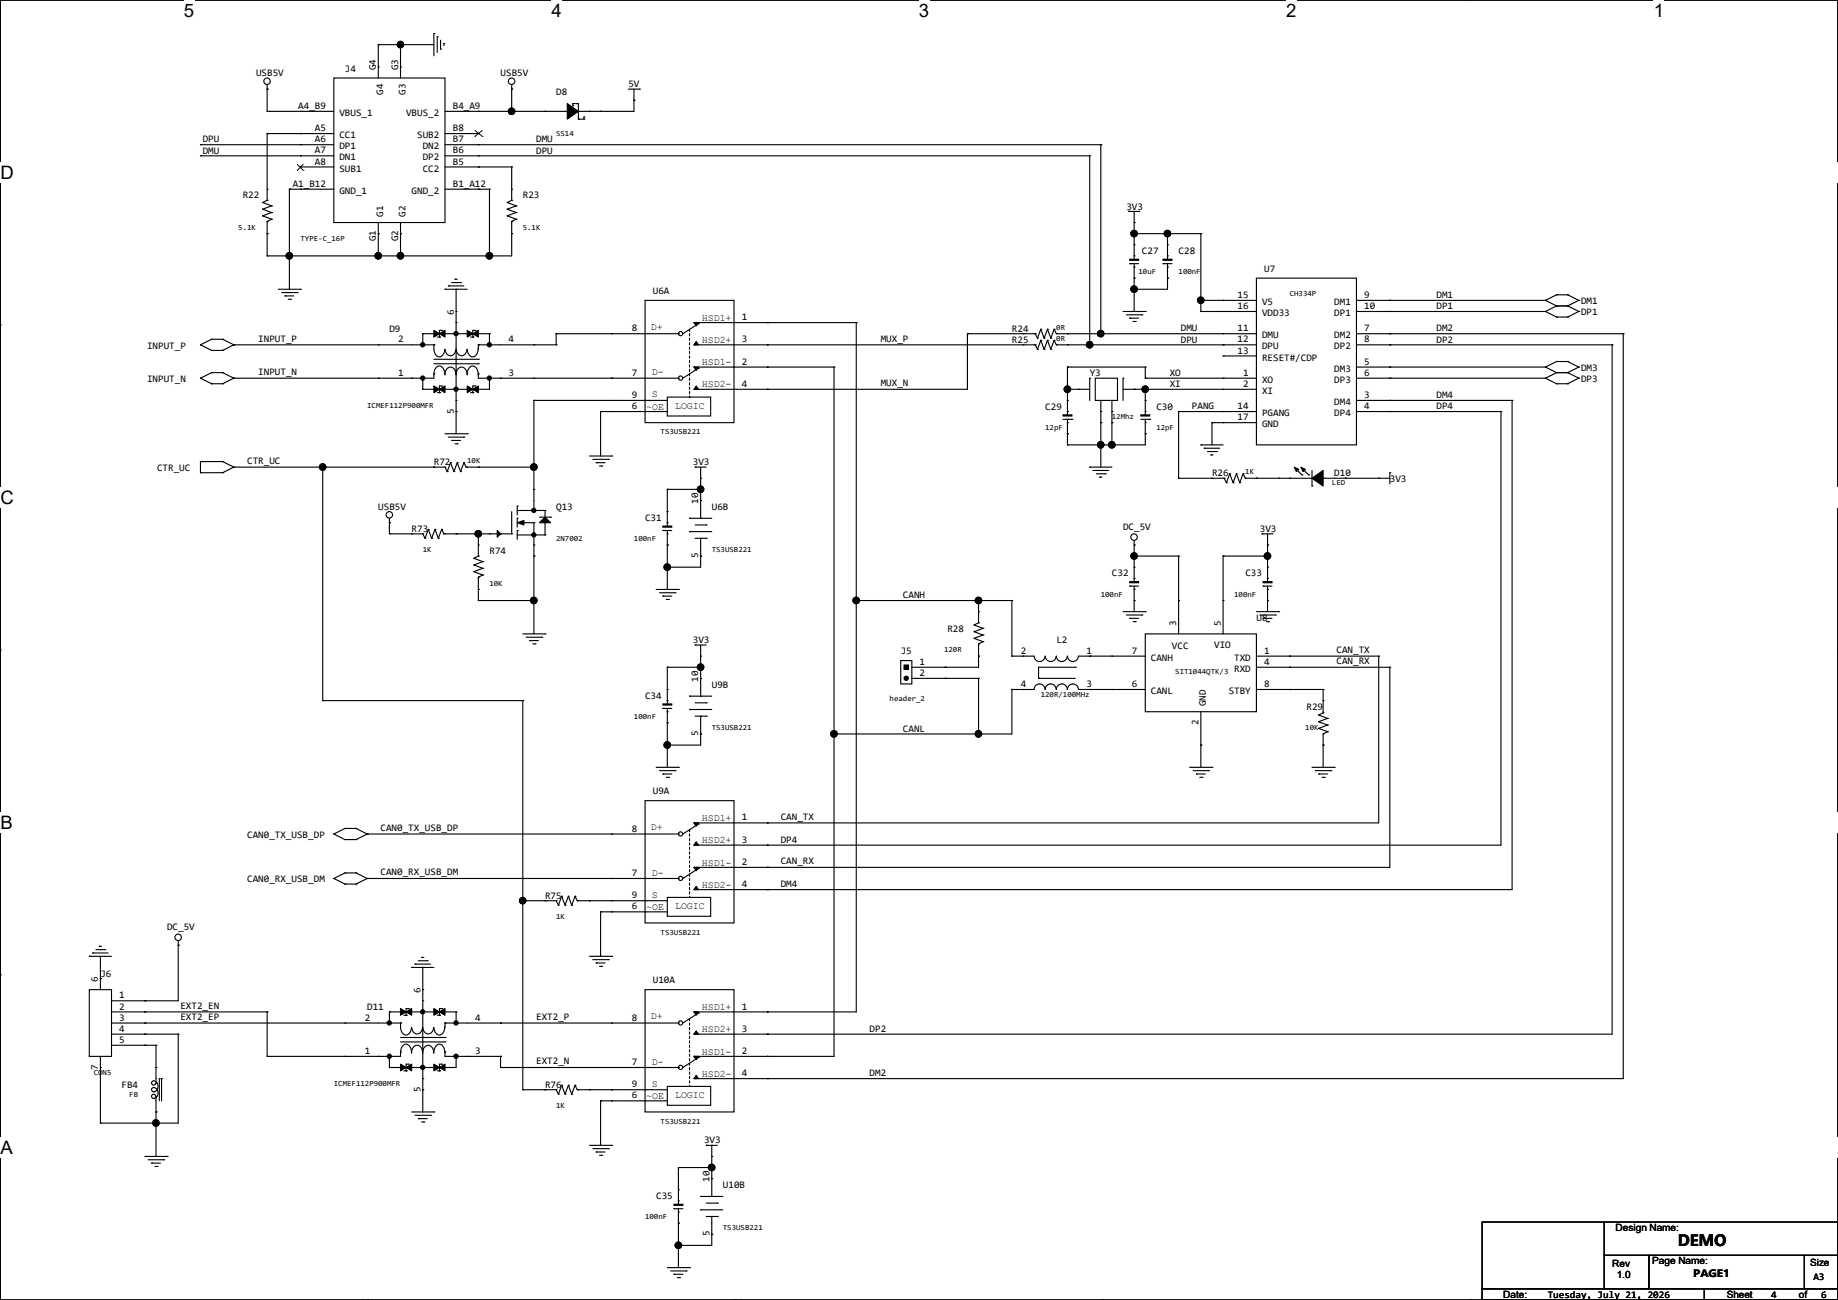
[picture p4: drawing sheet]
<svg xmlns="http://www.w3.org/2000/svg" width="420mm" height="297mm" viewBox="0 0 420 297" stroke-linecap="round" stroke-linejoin="round" font-family="sans-serif">
<path d="M.1 0h419.8v297h-419.8z" fill="none" stroke="#000" stroke-width=".25"/>
<path d="M42 0h2.4v4.8h-2.4z" fill="#fff"/>
<path d="M84 0h.1M84 297h.1" fill="none" stroke="#000" stroke-width=".25"/>
<path d="M126 0h2.4v4.8h-2.4z" fill="#fff"/>
<path d="M168 0h.1M168 297h.1" fill="none" stroke="#000" stroke-width=".25"/>
<path d="M210 0h2.3v4.8h-2.3z" fill="#fff"/>
<path d="M252 0h.1M252 297h.1" fill="none" stroke="#000" stroke-width=".25"/>
<path d="M293.9 0h2.4v4.8h-2.4z" fill="#fff"/>
<path d="M336 0h.1M336 297h.1" fill="none" stroke="#000" stroke-width=".25"/>
<g fill="#fff">
<path d="M377.9 0h2.4v4.8h-2.4z"/>
<path d="M.1 37.1h3v4.8h-3z"/>
<path d="M419.9 37.1l.1 4.8z"/>
<path d="M.1 111.3h3v4.8h-3z"/>
<path d="M419.9 111.3l.1 4.8z"/>
</g>
<path d="M.1 74.3h.1M419.9 74.3h.1" fill="none" stroke="#000" stroke-width=".25"/>
<g fill="#fff">
<path d="M.1 185.6h2.8v4.7h-2.8z"/>
<path d="M419.9 185.6l.1 4.7z"/>
</g>
<path d="M.1 148.5h.1M419.9 148.5h.1" fill="none" stroke="#000" stroke-width=".25"/>
<g fill="#fff">
<path d="M0 259.8h2.9v4.7h-2.9z"/>
<path d="M419.9 259.8h.1v4.7h-.1z"/>
</g>
<g fill="none" stroke="#000" stroke-width=".25">
<path d="M61 19.3v6.1M76.3 17.8h25.4v33h-25.4zM86.4 15.3h.1M86.4 10.2h.1M86.4 10.2v7.6M86.4 10.2h12.7M91.5 15.3h.1M91.5 10.2h.1M91.5 10.2v7.6M99.1 7.7h.1M99.1 7.7v5M99.9 8.4h.1"/>
<path d="M99.9 8.4v3.6M100.7 11.2h.1M100.7 9.2v2M101.4 9.9h.1M101.4 9.9v.6M116.9 19.3v6.1M45.8 33.1h.1M45.8 35.6h.1M45.8 33.1h30.5M45.8 35.6h30.5M61 20.4h.1M61 25.4h.1"/>
<path d="M61 30.5h.1M61 30.5v15.3M61 25.4h15.3M61 30.5h15.3M68.7 25.4h.1M68.7 30.5h.1M68.7 33.1h.1M68.7 35.6h.1M68.7 38.1h.1M68.7 38.1h7.6M101.7 25.4h27.9M101.7 30.5h7.6"/>
<path d="M101.7 33.1h149.8M101.7 35.6h147.3M101.7 38.1h15.2M109.3 25.4h.1M109.3 38.1h.1M109.3 35.6h.1M109.3 33.1h.1M109.3 30.5h.1M116.9 20.4h.1M116.9 38.1h.1M116.9 38.1v7.7M124.5 25.4h.1"/>
<path d="M129.6 25.4h.1M130.9 23.7h.1M130.9 24.2h.1M130.9 23.7h1.3v3.5M130.9 23.7v.5M132.2 27.2h.1M132.2 27.2h1.2M133.4 27.2h.1M133.4 26.7h.1M133.4 26.7v.5M134.7 25.4h.1M137.2 25.4h.1"/>
<path d="M143.6 20.4h2.5M144.9 22.9h.1M144.9 20.4v5h-12.7M146.1 20.4h.1M249 35.6h.1M249 35.6v43.2M251.5 33.1h.1M251.5 33.1v43.1M60 49.3h.1M60 47.8h.1M60 46.3h.1M60 49.3l2.1 .8"/>
<path d="M60 47.8l2.1 .8M60 46.3l2.1 .7M61 45.8h.1M61 50.6h.1M61 43.2h.1M61 53.4h.1M61 58.5h.1M61 50.6v7.9M61 45.8l-1 .5M62.1 50.1h.1M62.1 48.6h.1M62.1 47h.1"/>
<path d="M62.1 50.1l-1.1 .5M62.1 48.6l-2.1 .7M62.1 47l-2.1 .8M66.1 43.2h.1M66.1 58.5h.1M66.1 43.2h10.2M66.1 43.2v22.9M68.7 43.2h.1M86.4 53.4h.1M86.4 58.5h.1M86.4 50.8v7.7M91.5 53.4h.1"/>
<path d="M91.5 58.5h.1M91.5 50.8v7.7M101.7 43.2h10.1M109.3 43.2h.1M111.8 43.2h.1M111.8 58.5h.1M111.8 43.2v15.3M115.9 49.3h.1M115.9 47.8h.1M115.9 46.3h.1M115.9 49.3l2 .8M115.9 47.8l2 .8"/>
<path d="M115.9 46.3l2 .7M116.9 45.8h.1M116.9 50.6h.1M116.9 43.2h.1M116.9 53.4h.1M116.9 50.6v7.9h-55.9M116.9 45.8l-1 .5M117.9 50.1h.1M117.9 48.6h.1M117.9 47h.1M117.9 50.1l-1 .5M117.9 48.6l-2 .7"/>
<path d="M117.9 47l-2 .8M257.9 48.3h.1M257.9 48.3h2.5M259.2 50.8h.1M259.2 58.5h.1M259.2 55.9h.1M259.2 53.4h.1M259.2 48.3v10.9M259.2 53.4h15.2M266.8 58.5h.1M266.8 55.9h.1M266.8 53.4h.1"/>
<path d="M266.8 53.4v5.8M274.4 53.4h.1M274.4 53.4v17.8M45.8 78.8h.1M45.8 78.8l2.5 1.3M48.3 77.5h.1M48.3 77.5l-2.5 1.3M48.3 77.5h2.6M50.9 77.5h.1M50.9 77.5l2.5 1.3M53.4 78.8h.1M53.4 78.8l-2.5 1.3"/>
<path d="M53.4 78.8h45.7M63.6 66.1h5.1M64.3 66.8h3.6M65.1 67.6h.1M65.1 67.6h2M65.9 68.4h.5M66.4 68.4h.1M67.9 66.8h.1M68.7 66.1h.1M86.4 78.8h.1M96.6 76.2h.1M96.6 76.2h15.2"/>
<path d="M96.6 76.2v2.6M99.1 78.8h.1M99.1 78.8a2.63 2.63 0 0 0 .9 2.6 1.39 1.39 0 0 0 1.6-1.6M99.9 77h.5M100.4 77h.1M100.9 75.5h.1M100.9 75.5h-.5v1.5M101.7 66.1h.1M101.7 66.1h5.1M102.4 65.3h.1M102.4 65.3h3.6M103.2 64.6h2"/>
<path d="M104 63.8h.1M104 63.8h.5M104.2 79.8a1.26 1.26 0 0 1-1.3 1.5 1.26 1.26 0 0 1-1.2-1.5M104.2 76.2h.1M104.2 73.7h.1M104.2 71.2h.1M104.2 66.1h.1M104.2 66.1v33M105.2 64.6h.1M106.7 79.8a1.26 1.26 0 0 1-1.2 1.5 1.26 1.26 0 0 1-1.3-1.5M107.5 77h.5M108 77h.1"/>
<path d="M108.5 75.5h.1M108.5 75.5h-.5v1.5M109.3 79.5v.2a1.44 1.44 0 0 1-1.7 1.7 1.9 1.9 0 0 1-.8-1.6M109.3 78.8h.1M109.3 78.8v1M109.3 78.8h17.8M111.8 76.2h.1M111.8 76.2v2.6M122 78.8h.1M127.1 78.8h.1M127.1 76.2h.1M127.1 76.2h27.9"/>
<path d="M127.1 76.2v2.6M139.8 76.2h.1M147.4 68.6h20.3v28h-20.3zM155 76.2h.1M158.6 73.7h.1M158.6 78.8h.1M158.6 78.8h78M158.6 73.7h37.1M159.6 74h.1M159.6 74l-3.6 2.2M175.3 73.7h.1M175.3 78.8h.1"/>
<path d="M195.7 73.7h.1M195.7 73.7v157.5h-37.1M221.1 76.2h.1M221.1 76.2h15.5M221.1 76.2v12.7h-62.5M233.8 76.2h.1M233.8 78.8h.1M236.6 76.2h.1M236.6 78.8h.1M236.6 76.2l.5 1.1M236.6 78.8l.5 1M237.1 77.3h.1"/>
<path d="M237.1 79.8h.1M237.8 75.2h.1M237.8 77.8h.1M237.8 75.2l-.7 2.1M237.8 75.2l.8 2.1M237.8 77.8l-.7 2M237.8 77.8l.8 2M238.6 77.3h.1M238.6 79.8h.1M239.4 75.2h.1M239.4 77.8h.1M239.4 75.2l-.8 2.1"/>
<path d="M239.4 75.2l.7 2.1M239.4 77.8l-.8 2M239.4 77.8l.7 2M240.1 77.3h.1M240.1 79.8h.1M240.9 75.2h.1M240.9 77.8h.1M240.9 75.2l-.8 2.1M240.9 75.2l.5 1M240.9 77.8l-.8 2M240.9 77.8l.5 1M241.4 76.2h.1"/>
<path d="M241.4 78.8h.1M241.4 76.2h45.7M241.4 78.8h45.7M243.9 76.2h.1M243.9 78.8h.1M249 78.8h.1M251.5 76.2h.1M256.6 71.2h5.1M257.4 71.9h3.5M258.1 72.7h.1M258.1 60.2h.1M258.1 72.7h2.1"/>
<path d="M258.1 60.2h2.1M258.9 73.4h.5M259.2 61h.1M259.2 63.5h.1M259.2 66.1h.1M259.2 60.2v11M259.4 73.4h.1M260.9 71.9h.1M261.7 71.2h.1M265.8 60.2h.1M265.8 60.2h2M266.8 61h.1"/>
<path d="M266.8 63.5h.1M266.8 60.2v5.9h-7.6M274.4 68.6h.1M274.4 71.2h.1M274.4 71.2h12.7M274.4 68.6h12.7M279.5 76.2h.1M279.5 78.8h.1M279.5 68.6h.1M279.5 71.2h.1M287.1 63.5h22.9v38.1h-22.9zM310 71.2h43.1"/>
<path d="M310 76.2h60.9M310 78.8h58.4M310 68.6h43.1M317.6 76.2h.1M317.6 78.8h.1M317.6 68.6h.1M317.6 71.2h.1M353.1 71.2h.1M353.1 68.6h.1M353.1 71.2l2.6 1.2M353.1 68.6l2.6 1.3M355.7 69.9h.1"/>
<path d="M355.7 72.4h.1M355.7 67.4h.1M355.7 69.9l-2.6 1.3M355.7 69.9h2.5M355.7 72.4h2.5M355.7 67.4l-2.6 1.2M355.7 67.4h2.5M358.2 69.9h.1M358.2 72.4h.1M358.2 67.4h.1M358.2 69.9l2.6 1.3M358.2 67.4l2.6 1.2"/>
<path d="M360.8 71.2h.1M360.8 68.6h.1M360.8 71.2l-2.6 1.2M360.8 68.6l-2.6 1.3M368.4 78.8h.1M368.4 78.8v157.5h-209.8M370.9 76.2h.1M370.9 76.2v170.2h-212.3M45.8 86.4h.1M45.8 86.4l2.5 1.3M48.3 85.1h.1M48.3 87.7h.1"/>
<path d="M48.3 80.1h.1M48.3 85.1h2.6M48.3 87.7h2.6M48.3 85.1l-2.5 1.3M48.3 80.1h2.6M50.9 85.1h.1M50.9 87.7h.1M50.9 80.1h.1M50.9 85.1l2.5 1.3M53.4 86.4h.1M53.4 86.4l-2.5 1.3M86.4 86.4h.1"/>
<path d="M94.1 86.4h.1M96.6 88.9h.1M96.6 86.4h.1M96.6 86.4v2.5M99.1 85.4h.1M99.1 85.4v1h-45.7M99.1 82.1h10.2M99.1 83.1h10.2M99.9 89.7h.5M100.4 89.7h.1M100.9 88.2h.1M100.9 88.2h-.5v1.5"/>
<path d="M101.6 85.6v-.1a1.43 1.43 0 0 0-1.6-1.8 2.18 2.18 0 0 0-.9 1.9M101.7 99.1h5.1M102.4 99.9h3.6M104.2 85.6a1.26 1.26 0 0 0-.9-1.6 1.26 1.26 0 0 0-1.6 1v.6M104.2 88.9h.1M104.2 91.5h.1M104.2 94h.1M106 99.9h.1M106.7 85.6a1.26 1.26 0 0 0-.8-1.6 1.26 1.26 0 0 0-1.6 1l-.1 .6M106.8 99.1h.1M107.5 89.7h.5M108 89.7h.1"/>
<path d="M108.5 88.2h.1M108.5 88.2h-.5v1.5M109.3 85.6v-.1a1.43 1.43 0 0 0-1.7-1.8 2.18 2.18 0 0 0-.8 1.9M109.3 82.1h.1M109.3 83.1h.1M109.3 85.4h.1M109.3 85.4v1h45.7M111.8 86.4h.1M111.8 86.4v2.5h-15.2M114.4 86.4h.1M122 86.4h.1M122 91.5h.1"/>
<path d="M122 91.5h30.5M122 91.5v25.1M137.2 94h.1M137.2 94h15.3M137.2 94v10.2M139.8 86.4h.1M139.8 94h.1M139.8 91.5h.1M147.4 91.5h.1M147.4 94h.1M152.5 90.7h9.9v4.3h-9.9zM155 86.4h.1"/>
<path d="M158.6 83.9h.1M158.6 88.9h.1M158.6 83.9h32M159.6 84.1h.1M159.6 84.1l-3.6 2.3M175.3 83.9h.1M175.3 88.9h.1M190.6 83.9h.1M190.6 83.9v157.4h-32M242.9 95.8h2M243.9 96.6h.1M243.9 94h.1"/>
<path d="M243.9 91.5h.1M243.9 99.1h.1M243.9 83.9h.1M243.9 88.9h.1M243.9 83.9v10.9M243.9 95.8v5.8M243.9 88.9h5.1M243.9 83.9h17.8M244.9 95.8h.1M246.5 88.9h.1M249 86.4h.1M249 86.4v5.1"/>
<path d="M250.3 86.4h5.1v5.1h-5.1zM251.5 94h.1M251.5 96.6h.1M251.5 91.5v15.2M254.1 94h.1M254.1 96.6h.1M254.1 91.5v10.1M256.6 86.4h.1M256.6 88.9h30.5M256.6 86.4v5.1M259.2 88.9h.1M260.7 95.8h2"/>
<path d="M261.7 96.6h.1M261.7 94h.1M261.7 91.5h.1M261.7 99.1h.1M261.7 83.9h.1M261.7 86.4h.1M261.7 88.9h.1M261.7 95.8v5.8h-17.8M261.7 83.9v2.5M261.7 88.9v5.9M261.7 86.4h25.4M262.7 95.8h.1"/>
<path d="M269.3 94h.1M269.3 94v15.3M269.3 94h17.8M276.9 96.6h.1M276.9 96.6h10.2M276.9 96.6v5M279.5 86.4h.1M279.5 88.9h.1M279.5 81.3h.1M279.5 94h.1M279.5 96.6h.1M279.5 81.3h7.6"/>
<path d="M310 86.4h43.1M310 83.9h43.1M310 91.5h35.5M310 94h33M317.6 91.5h.1M317.6 94h.1M317.6 83.9h.1M317.6 86.4h.1M343 94h.1M343 94v99.1h-184.4M345.5 91.5h.1M345.5 91.5v111.7h-186.9"/>
<path d="M353.1 86.4h.1M353.1 83.9h.1M353.1 86.4l2.6 1.3M353.1 83.9l2.6 1.2M355.7 85.1h.1M355.7 87.7h.1M355.7 82.6h.1M355.7 85.1l-2.6 1.3M355.7 85.1h2.5M355.7 87.7h2.5M355.7 82.6l-2.6 1.3M355.7 82.6h2.5"/>
<path d="M358.2 85.1h.1M358.2 87.7h.1M358.2 82.6h.1M358.2 85.1l2.6 1.3M358.2 82.6l2.6 1.3M360.8 86.4h.1M360.8 83.9h.1M360.8 86.4l-2.6 1.3M360.8 83.9l-2.6 1.2M45.8 108h.1M45.8 105.5h.1M45.8 105.5h5.1"/>
<path d="M45.8 108h5.1M45.8 105.5v2.5M50.9 105.5h.1M50.9 108h.1M50.9 105.5l2.5 1.2M53.4 106.7h.1M53.4 106.7l-2.5 1.3M53.4 106.7h48.3M73.7 106.7h.1M73.7 106.7v53.4M89 119.4h.1M89 118.4v3.6"/>
<path d="M99.1 106.7h.1M101.7 106.7h.1M101.7 106.7l.5 1M102.2 107.7h.1M103 105.7h.1M103 105.7l.7 2M103 105.7l-.8 2M103.2 100.6h.1M103.2 100.6h2M103.7 107.7h.1M104 101.4h.5M104.5 101.4h.1"/>
<path d="M104.5 105.7h.1M104.5 105.7l.7 2M104.5 105.7l-.8 2M105.2 107.7h.1M106 105.7h.1M106 105.7l.5 1M106 105.7l-.8 2M106.5 106.7h.1M106.5 106.7h15.5M109.3 106.7h.1M116.9 116.9v5.1M118.2 118.4h.1"/>
<path d="M118.2 115.6h.1M118.2 116.6h.1M118.2 115.6v2M118.2 118.4v2M118.2 116.6h6.3M119.5 119.4h2.5M122 116.6h.1M122 119.4h.1M122 111.8h.1M122 106.7h.1M122 119.4v25.4M123.3 118.2h2.5"/>
<path d="M124.5 119.4h.1M124.5 116.6h.1M124.5 116.6v1.6M124.5 119.4v2.8M125.8 118.2h.1M134.7 104.2h5.1M135.5 104.9h3.5M136.2 105.7h.1M136.2 105.7h2.1M137 106.5h.5M137.5 106.5h.1M139 104.9h.1"/>
<path d="M139.8 104.2h.1M152.5 119.4h.1M152.5 116.9h.1M152.5 111.8h.1M152.5 111.8v8.4M152.5 111.8h7.6M157.6 118.4h.1M157.6 118.4h5M158.8 106.7h.1M158.8 106.7h2.6M158.8 119.9h2.6M160.1 109.3h.1"/>
<path d="M160.1 118.4h.1M160.1 114.3h.1M160.1 111.8h.1M160.1 106.7v11.7M161.4 119.9h.1M243.9 101.6h.1M249 106.7h.1M249 106.7h5.1M249.8 107.5h.1M249.8 107.5h3.5M250.5 108.2h2.1M251.3 109h.1"/>
<path d="M251.3 109h.5M251.5 101.6h.1M252.6 108.2h.1M254.1 101.6h.1M269.3 109.3h.1M269.3 109.3h10.4M274.4 101.6h.1M274.4 101.6h5.1M275.2 102.4h.1M275.2 102.4h3.5M275.9 103.2h2.1M276.7 103.9h.1"/>
<path d="M276.7 103.9h.5M276.9 109.3h.1M278 103.2h.1M279.7 109.3h.1M279.7 109.3l.5 1M280.2 110.3h.1M281 108.2h.1M281 108.2l-.8 2.1M281 108.2l.8 2.1M281.8 110.3h.1M282.5 108.2h.1M282.5 108.2l-.7 2.1"/>
<path d="M282.5 108.2l.8 2.1M283.3 110.3h.1M284.1 108.2h.1M284.1 108.2l-.8 2.1M284.1 108.2l.5 1.1M284.6 109.3h.1M284.6 109.3h15.2M287.1 109.3h.1M292.2 109.3h.1M294.7 109.3h.1M296 107l1.5 1.5M297.5 108.5h.1"/>
<path d="M297.5 107l1.5 1.5M299 108.5h.1M299.8 111h.1M299.8 107.5v3.5M302.3 109.3h.1M302.3 109.3h15.3M307.4 109.3h.1M315 109.3h.1M317.6 108h.1M317.6 108v2.5M89 122h.1M89 122h7.6"/>
<path d="M94.1 122h.1M96.6 122h.1M96.6 122l.5 1M97.1 123h.1M97.9 120.9h.1M97.9 120.9l.7 2.1M97.9 120.9l-.8 2.1M98.6 123h.1M99.4 120.9h.1M99.4 120.9l.8 2.1M99.4 120.9l-.8 2.1M100.2 123h.1"/>
<path d="M100.9 120.9h.1M100.9 120.9l.5 1.1M100.9 120.9l-.7 2.1M101.4 122h.1M101.4 122h15.5M104.2 122h.1M108.3 130.6h.1M108.3 129.1h.1M108.3 127.6h.1M108.3 130.6l2 .8M108.3 129.1l2 .7M108.3 127.6l2 .7"/>
<path d="M109.3 127h.1M109.3 131.9h.1M109.3 124.5h.1M109.3 134.7h.1M109.3 137.2h.1M109.3 122h.1M109.3 127l-1 .6M109.3 122v5M109.3 131.9v5.3M109.3 137.2h12.7M110.3 131.4h.1M110.3 129.8h.1"/>
<path d="M110.3 128.3h.1M110.3 131.4l-1 .5M110.3 129.8l-2 .8M110.3 128.3l-2 .8M111.8 122h.1M114.4 122h.1M116.9 122h.1M118.2 121.2h.1M118.2 121.2v2M118.2 122.2h6.3M122 124.5h.1M122 127h.1"/>
<path d="M122 137.2h.1M124.5 122.2h.1M149.9 134.7h5.1M150.7 135.4h3.6M151.5 136.2h.1M151.5 121.2h.1M151.5 136.2h2M151.5 121.2h2M152.2 136.9h.5M152.5 122h.1M152.5 124.5h.1M152.5 129.6h.1"/>
<path d="M152.5 121.2v13.5M152.7 136.9h.1M154.3 135.4h.1M155 134.7h.1M157.6 121.5h.1M157.6 121.5h5M158.8 123h2.6M160.1 123h.1M160.1 127h.1M160.1 123v6.6h-7.6M161.4 123h.1M195.7 137.2h.1"/>
<path d="M195.7 137.2h35.5M223.6 139.7h.1M223.6 137.2h.1M223.6 137.2v5.1M231.2 137.2h.1M231.2 137.2v12.7M256.6 139.7h5.1M258.1 133.9h.1M258.1 133.9h2.1M259.2 124.5h.1M259.2 134.7h.1M259.2 132.1h.1"/>
<path d="M259.2 129.6h.1M259.2 137.2h.1M259.2 127h.1M259.2 123.5v9.4M259.2 133.9v5.8M259.2 127h10.1M261.7 139.7h.1M269.3 137.2h.1M269.3 127h.1M269.3 127v17.8M279.5 137.2h.1M279.5 127h.1"/>
<path d="M279.5 127v17.8M279.5 127h10.1M287.1 139.7h5.1M288.4 122h.1M288.4 122h2.5M288.6 133.9h.1M288.6 133.9h2.1M289.6 124.5h.1M289.6 134.7h.1M289.6 132.1h.1M289.6 129.6h.1M289.6 137.2h.1"/>
<path d="M289.6 127h.1M289.6 122v10.9M289.6 133.9v5.8M292.2 139.7h.1M119.5 144.8h5M120.2 145.6h3.6M121 146.3h.1M121 146.3h2M121.8 147.1h.5M122.3 147.1h.1M123.8 145.6h.1M124.5 144.8h.1"/>
<path d="M152.5 157.5h.1M152.5 152.4h.1M152.5 152.4v8.4M152.5 152.4h7.6M157.6 159h.1M157.6 159h5M158.8 147.4h.1M158.8 147.4h2.6M160.1 149.9h.1M160.1 159h.1M160.1 155h.1M160.1 152.4h.1"/>
<path d="M160.1 147.4v11.6M205.8 150.9h2.6v5.4h-2.6zM208.4 155h15.2M216 152.4h.1M216 155h.1M222.6 145.8h.1M222.6 144.3h.1M222.6 142.8h.1M222.6 145.8l2 .8M222.6 144.3l2 .8M222.6 142.8l2 .8M223.6 142.3h.1"/>
<path d="M223.6 147.1h.1M223.6 149.9h.1M223.6 155h.1M223.6 142.3l-1 .5M223.6 147.1v5.3h-15.2M223.6 155v12.7M224.6 146.6h.1M224.6 145.1h.1M224.6 143.6h.1M224.6 146.6l-1 .5M224.6 145.1l-2 .7M224.6 143.6l-2 .7"/>
<path d="M231.2 157.5h5.1a1.25 1.25 0 0 1 1.3-1.2 1.25 1.25 0 0 1 1.2 1.2M231.2 149.9h5.1a1.25 1.25 0 0 0 1.3 1.2 1.25 1.25 0 0 0 1.2-1.2M231.2 149.9h.1M231.2 157.5h.1M231.2 157.5v10.2h-40.6M233.8 149.9h.1M233.8 157.5h.1M237.3 155h.1M237.3 155h8.4M238.8 157.5a1.27 1.27 0 0 1 1.3-1.2 1.27 1.27 0 0 1 1.3 1.2 1.25 1.25 0 0 1 1.2-1.2 1.25 1.25 0 0 1 1.3 1.2M238.8 149.9a1.25 1.25 0 0 0 1.3 1.2 1.25 1.25 0 0 0 1.2-1.2 1.27 1.27 0 0 0 1.3 1.2 1.27 1.27 0 0 0 1.3-1.2M243.9 157.5a1.25 1.25 0 0 1 1.3-1.2 1.25 1.25 0 0 1 1.2 1.2h15.3"/>
<path d="M243.9 149.9a1.25 1.25 0 0 0 1.3 1.2 1.25 1.25 0 0 0 1.2-1.2h15.3M245.7 152.4h.1M245.7 152.4h-8.4v2.6M249 149.9h.1M249 157.5h.1M254.1 149.9h.1M254.1 157.5h.1M257.4 140.5h3.5M258.1 141.3h.1M258.1 141.3h2.1M258.9 142h.5M259.4 142h.1"/>
<path d="M260.9 140.5h.1M261.7 144.8h25.4v17.8h-25.4zM287.1 149.9h27.9M287.1 157.5h15.2M287.1 152.4h30.5M287.9 140.5h3.5M288.6 141.3h.1M288.6 141.3h2.1M289.4 142h.5M289.9 142h.1M291.4 140.5h.1M294.7 152.4h.1"/>
<path d="M294.7 157.5h.1M294.7 149.9h.1M302.3 157.5h.1M302.3 157.5v5.4M315 149.9h.1M315 149.9v38.1h-156.4M317.6 152.4h.1M317.6 152.4v45.8h-159M73.7 160.1h.1M73.7 160.1h45.8M119.5 160.1h.1M119.5 160.1v88.9"/>
<path d="M149.9 175.3h5.1M150.7 176.1h3.6M151.5 176.8h.1M151.5 161.8h.1M151.5 176.8h2M151.5 161.8h2M152.2 177.6h.5M152.5 162.6h.1M152.5 160.1h.1M152.5 165.1h.1M152.5 170.2h.1M152.5 161.8v13.5"/>
<path d="M152.7 177.6h.1M154.3 176.1h.1M155 175.3h.1M157.6 162.1h.1M157.6 162.1h5M158.8 160.6h2.6M158.8 163.6h2.6M160.1 163.6h.1M160.1 167.7h.1M160.1 163.6v6.6h-7.6M161.4 160.6h.1M161.4 163.6h.1"/>
<path d="M190.6 167.7h.1M223.6 167.7h.1M271.9 175.3h5M272.6 176.1h3.6M273.4 176.8h.1M273.4 176.8h2M274.2 177.6h.5M274.4 170.2h.1M274.4 162.6v12.7M274.7 177.6h.1M276.2 176.1h.1M276.9 175.3h.1"/>
<path d="M299.8 175.3h5.1M300.6 176.1h3.5M301.3 176.8h.1M301.3 163.4h.1M301.3 164.9h.1M301.3 166.4h.1M301.3 176.8h2.1M301.3 163.4l2.1 .7M301.3 164.9l2.1 .8M301.3 166.4l2.1 .8M302.1 177.6h.5M302.3 167.7h.1"/>
<path d="M302.3 162.9h.1M302.3 170.2h.1M302.3 160.1h.1M302.3 162.9l-1 .5M302.3 167.7v7.6M302.6 177.6h.1M303.4 164.1h.1M303.4 165.7h.1M303.4 167.2h.1M303.4 164.1l-2.1 .8M303.4 165.7l-2.1 .7M303.4 167.2l-1.1 .5"/>
<path d="M304.1 176.1h.1M304.9 175.3h.1M76.3 190.5h.1M76.3 190.5l2.5 1.3M78.8 199.4h.1M78.8 189.3h.1M78.8 191.8h.1M78.8 199.4l-2.5 1.3M78.8 199.4h2.6M78.8 189.3l-2.5 1.2M78.8 189.3h2.6M78.8 191.8h2.6"/>
<path d="M81.4 199.4h.1M81.4 189.3h.1M81.4 191.8h.1M81.4 199.4l2.5 1.3M81.4 189.3l2.5 1.2M83.9 190.5h.1M83.9 190.5l-2.5 1.3M83.9 190.5h71.1M139.8 190.5h.1M147.4 182.9h20.3v28h-20.3zM155 190.5h.1M158.6 188h.1"/>
<path d="M158.6 193.1h.1M158.6 198.2h.1M159.6 188.3h.1M159.6 198.4h.1M159.6 188.3l-3.6 2.2M159.6 198.4l-3.6 2.3M175.3 188h.1M175.3 198.2h.1M175.3 193.1h.1M20.4 218.5h.1M20.4 218.5h5.1M21.2 217.7h.1"/>
<path d="M21.2 217.7h3.5M21.9 217h2.1M22.7 216.2h.1M22.7 216.2h.5M22.9 218.5v7.6M24 217h.1M40.7 215.9h.1M40.7 214.9v13.7h-15.2M76.3 200.7h.1M76.3 200.7l2.5 1.3M78.8 202h.1M78.8 202h2.6"/>
<path d="M81.4 202h.1M83.9 200.7h.1M83.9 200.7l-2.5 1.3M83.9 200.7h71.1M95.6 219.5h2M96.4 218.7h.1M96.4 218.7h.5M97.6 219.5h.1M119.5 205.8h7.6M124.5 205.8h.1M127.1 205.8h.1M127.1 205.8l.5 1"/>
<path d="M127.6 206.8h.1M128.4 204.8h.1M128.4 204.8l.7 2M128.4 204.8l-.8 2M129.1 206.8h.1M129.9 204.8h.1M129.9 204.8l.7 2M129.9 204.8l-.8 2M130.6 206.8h.1M131.4 204.8h.1M131.4 204.8l.5 1M131.4 204.8l-.8 2"/>
<path d="M131.9 205.8h.1M131.9 205.8h20.6M134.7 205.8h.1M134.7 218.5h5.1M135.5 219.2h3.5M137.2 208.3h.1M137.2 218.5h.1M137.2 208.3h15.3M137.2 208.3v10.2M139 219.2h.1M139.8 218.5h.1M139.8 200.7h.1"/>
<path d="M139.8 208.3h.1M139.8 205.8h.1M147.4 205.8h.1M147.4 208.3h.1M152.5 205h9.9v4.3h-9.9zM155 200.7h.1M158.6 203.2h.1M175.3 203.2h.1M.1 222.7h.1M20.4 226.1h5.1v15.2h-5.1zM22.9 223.6h.1M25.5 231.2h35.5"/>
<path d="M25.5 236.3h15.2M25.5 233.7h66M25.5 238.8h10.1M33.1 228.6h.1M33.1 231.2h.1M33.1 233.7h.1M33.1 236.3h.1M33.1 238.8h.1M35.6 238.8h.1M35.6 238.8v8.6M40.7 236.3h.1M40.7 236.3v20.3h-17.8"/>
<path d="M61 231.2h.1M61 231.2v10.1M78.8 233.7h.1M89 231.2h.1M89 231.2v2.5M89 231.2h15.2M91.5 233.7h.1M91.5 233.7a2.63 2.63 0 0 0 .9 2.7 1.39 1.39 0 0 0 1.6-1.7M91.5 237h10.2M91.5 238h10.2M92.3 231.9h.5M92.8 231.9h.1"/>
<path d="M93.3 230.4h.1M93.3 230.4h-.5v1.5M94.1 221h.1M94.1 221h5M94.8 220.3h.1M94.8 220.3h3.6M96.6 234.7a1.26 1.26 0 0 1-1.3 1.5 1.26 1.26 0 0 1-1.2-1.5M96.6 231.2h.1M96.6 228.6h.1M96.6 226.1h.1M96.6 221h.1M96.6 221v33"/>
<path d="M99.1 234.7a1.26 1.26 0 0 1-1.2 1.5 1.26 1.26 0 0 1-1.3-1.5M99.9 231.9h.5M100.4 231.9h.1M100.9 230.4h.1M100.9 230.4h-.5v1.5M101.6 234.5v.1a1.44 1.44 0 0 1-1.6 1.8 1.9 1.9 0 0 1-.9-1.7M101.7 233.7h.1M101.7 237h.1M101.7 238h.1M101.7 233.7h53.3M101.7 233.7v1M104.2 231.2h.1"/>
<path d="M104.2 231.2v2.5M114.4 233.7h.1M136.2 220h.1M136.2 220h2.1M137 220.8h.5M137.5 220.8h.1M139.8 233.7h.1M147.4 226.1h20.3v27.9h-20.3zM155 233.7h.1M158.6 231.2h.1M158.6 236.3h.1M159.6 231.4h.1"/>
<path d="M159.6 231.4l-3.6 2.3M175.3 231.2h.1M175.3 236.3h.1M419.9 222.7h.1M22.9 243.9h.1M22.9 256.6h.1M22.9 241.3v15.3M35.3 249.4a.49 .49 0 0 1-.7-.4 .49 .49 0 0 1 .5-.5 1.29 1.29 0 0 1 1 1.2 1.29 1.29 0 0 1-1 1.3M35.6 247.4a.49 .49 0 0 1-.5 .5 .49 .49 0 0 1-.5-.5 .49 .49 0 0 1 .5-.5 1.29 1.29 0 0 1 1 1.3 1.29 1.29 0 0 1-1 1.2M35.6 250.5a.49 .49 0 0 0-.5-.5 .49 .49 0 0 0-.4 .6 .49 .49 0 0 0 .6 .3M35.6 247.4h.1M35.6 250.5h.1"/>
<path d="M35.6 254h.1M35.6 243.9h.1M35.6 256.6h.1M35.6 250.5v13.7M36.4 246.4h.1M36.4 246.4v5.1M36.9 246.4h.1M36.9 246.4v5.1M61 241.3h.1M78.8 241.3h.1M86.4 241.3h.1M89 243.9h.1"/>
<path d="M89 241.3h.1M89 241.3v2.6M91.5 240.3h.1M91.5 240.3v1h-30.5M92.3 244.6h.5M92.8 244.6h.1M93.3 243.1h.1M93.3 243.1h-.5v1.5M94 240.6v-.2a1.43 1.43 0 0 0-1.6-1.8 2.18 2.18 0 0 0-.9 2M94.1 254h5M94.8 254.8h3.6M95.6 255.6h.1"/>
<path d="M95.6 255.6h2M96.4 256.3h.5M96.6 240.6a1.26 1.26 0 0 0-.9-1.6 1.26 1.26 0 0 0-1.6 .9v.7M96.6 243.9h.1M96.6 246.4h.1M96.6 249h.1M96.9 256.3h.1M98.4 254.8h.1M99.1 240.6a1.26 1.26 0 0 0-.9-1.6 1.26 1.26 0 0 0-1.5 .9l-.1 .7M99.1 254h.1M99.9 244.6h.5M100.4 244.6h.1"/>
<path d="M100.9 243.1h.1M100.9 243.1h-.5v1.5M101.6 240.6v-.2a1.43 1.43 0 0 0-1.6-1.8 2.18 2.18 0 0 0-.9 2M101.7 240.3h.1M101.7 240.3v1h12.7M104.2 241.3h.1M104.2 241.3v2.6h-15.2M106.8 241.3h.1M114.4 241.3h.1M114.4 243.9h.1M114.4 243.9h40.6M114.4 241.3v2.6"/>
<path d="M119.5 249h.1M119.5 249h7.6M124.5 249h.1M127.1 249h.1M127.1 249l.5 1M127.6 250h.1M128.4 247.9h.1M128.4 247.9l.7 2.1M128.4 247.9l-.8 2.1M129.1 250h.1M129.9 247.9h.1M129.9 247.9l.7 2.1"/>
<path d="M129.9 247.9l-.8 2.1M130.6 250h.1M131.4 247.9h.1M131.4 247.9l.5 1.1M131.4 247.9l-.8 2.1M131.9 249h.1M131.9 249h20.6M134.7 249h.1M137.2 251.5h.1M137.2 251.5h15.3M137.2 251.5v10.2M139.8 243.9h.1"/>
<path d="M139.8 251.5h.1M139.8 249h.1M147.4 249h.1M147.4 251.5h.1M152.5 248.2h9.9v4.3h-9.9zM155 243.9h.1M158.6 241.3h.1M158.6 246.4h.1M159.6 241.6h.1M159.6 241.6l-3.6 2.3M175.3 241.3h.1M175.3 246.4h.1"/>
<path d="M33.1 264.2h5.1M33.9 265h3.5M34.6 265.7h.1M34.6 265.7h2.1M35.4 266.5h.5M35.9 266.5h.1M37.4 265h.1M38.2 264.2h.1M134.7 261.7h5.1M135.5 262.4h3.5M136.2 263.2h.1M136.2 263.2h2.1"/>
<path d="M137 263.9h.5M137.5 263.9h.1M139 262.4h.1M139.8 261.7h.1M154 276.1h.1M154 276.1h2M155 276.9h.1M155 274.4h.1M155 271.8h.1M155 279.4h.1M155 266.7h.1M155 266.7v8.4"/>
<path d="M155 276.1v13.5M155 266.7h7.6M160.1 273.3h.1M160.1 276.4h.1M160.1 273.3h5.1M160.1 276.4h5.1M161.4 261.7h.1M161.4 261.7h2.5M161.4 274.9h2.5M161.4 277.9h2.5M162.6 264.2h.1M162.6 273.3h.1"/>
<path d="M162.6 277.9h.1M162.6 269.3h.1M162.6 266.7h.1M162.6 261.7v11.6M162.6 277.9v6.6h-7.6M163.9 274.9h.1M163.9 277.9h.1M338.7 279.2h27.9v15.2h-27.9zM366.6 279.2h53.3v7.6h-53.3zM152.5 289.6h5.1M153.2 290.4h3.6M154 291.1h.1"/>
<path d="M154 291.1h2M154.8 291.9h.5M155 284.5h.1M155.3 291.9h.1M156.8 290.4h.1M157.6 289.6h.1M162.6 282h.1M338.7 294.4h50.8v2.6h-50.8zM366.6 286.8h10.2v7.6h-10.2zM376.8 286.8h35.5v7.6h-35.5zM389.5 294.4h30.4v2.6h-30.4zM412.3 286.8h7.6v7.6h-7.6z"/>
<circle cx="61" cy="18.6" r=".74"/>
<circle cx="116.9" cy="18.6" r=".74"/>
<circle cx="155.5" cy="76.2" r=".49"/>
<circle cx="155.5" cy="86.4" r=".49"/>
<circle cx="89" cy="117.6" r=".74"/>
<circle cx="259.1" cy="122.7" r=".74"/>
<circle cx="155.5" cy="190.5" r=".49"/>
<circle cx="40.7" cy="214.1" r=".74"/>
<circle cx="155.5" cy="200.7" r=".49"/>
<circle cx="155.5" cy="233.7" r=".49"/>
<circle cx="155.5" cy="243.9" r=".49"/>
</g>
<g fill="#000" stroke="#000" stroke-width=".25">
<path d="M100.4 76.2l1.3-.7v1.5zM99.1 75.5l1.3 .7-1.3 .8zM108 76.2l1.3-.7v1.5zM106.8 75.5l1.2 .7-1.2 .8zM158.6 73.7h1l-.5 .8zM159.1 78l.5 .8h-1zM100.4 88.9l1.3-.7v1.5zM99.1 88.2l1.3 .7-1.3 .8zM108 88.9l1.3-.7v1.5zM106.8 88.2l1.2 .7-1.2 .8zM158.6 83.9h1l-.5 .7zM159.1 88.2l.5 .7h-1z"/>
<path d="M118.2 119.4l1.5-.5v1zM124.5 118.2l1.3 1.2h-2.5zM113.6 121.2l.8 .8-.8 .7zM158.6 188h1l-.5 .8zM159.1 192.3l.5 .8h-1zM158.6 198.2h1l-.5 .7zM159.1 202.5l.5 .7h-1zM92.8 231.2l1.3-.8v1.5zM91.5 230.4l1.3 .8-1.3 .7zM100.4 231.2l1.3-.8v1.5zM99.1 230.4l1.3 .8-1.3 .7zM158.6 231.2h1l-.5 .7z"/>
<path d="M159.1 235.5l.5 .8h-1zM92.8 243.9l1.3-.8v1.5zM91.5 243.1l1.3 .8-1.3 .7zM100.4 243.9l1.3-.8v1.5zM99.1 243.1l1.3 .8-1.3 .7zM158.6 241.3h1l-.5 .8zM159.1 245.7l.5 .7h-1z"/>
<path d="M129.6 23.7l2.6 1.7-2.6 1.8z" fill-rule="evenodd"/>
<path d="M258.1 59.2h2.1v.3h-2.1z" fill-rule="evenodd"/>
<path d="M265.8 59.2h2v.3h-2z" fill-rule="evenodd"/>
<path d="M242.9 94.8h2v.2h-2z" fill-rule="evenodd"/>
<path d="M260.7 94.8h2v.2h-2z" fill-rule="evenodd"/>
<path d="M295.7 106.7l1.1 .5-.6 .5z" fill-rule="evenodd"/>
<path d="M297.3 106.7l1 .5-.5 .5z" fill-rule="evenodd"/>
<path d="M299.8 109.3l2.5-1.8v3.5z" fill-rule="evenodd"/>
<path d="M151.5 120.2h2v.2h-2z" fill-rule="evenodd"/>
<path d="M258.1 132.9h2.1v.2h-2.1z" fill-rule="evenodd"/>
<path d="M288.6 132.9h2.1v.2h-2.1z" fill-rule="evenodd"/>
<path d="M206.6 151.9h1v1.1h-1z" fill-rule="evenodd"/>
<path d="M151.5 160.8h2v.3h-2z" fill-rule="evenodd"/>
<path d="M154 275.1h2v.3h-2z" fill-rule="evenodd"/>
<circle cx="91.5" cy="10.2" r=".74"/>
<circle cx="116.9" cy="25.4" r=".74"/>
<circle cx="66.1" cy="58.4" r=".74"/>
<circle cx="86.4" cy="58.4" r=".74"/>
<circle cx="91.5" cy="58.4" r=".74"/>
<circle cx="111.8" cy="58.4" r=".74"/>
<circle cx="259.1" cy="53.4" r=".74"/>
<circle cx="266.8" cy="53.4" r=".74"/>
<circle cx="96.6" cy="78.8" r=".49"/>
<circle cx="104.2" cy="76.2" r=".49"/>
<circle cx="111.8" cy="78.8" r=".49"/>
<circle cx="249" cy="78.8" r=".74"/>
<circle cx="251.5" cy="76.2" r=".74"/>
<circle cx="259.1" cy="66.1" r=".74"/>
<circle cx="274.4" cy="68.6" r=".74"/>
<circle cx="96.6" cy="86.4" r=".49"/>
<circle cx="104.2" cy="88.9" r=".49"/>
<circle cx="111.8" cy="86.4" r=".49"/>
<circle cx="243.9" cy="88.9" r=".74"/>
<circle cx="261.7" cy="88.9" r=".74"/>
<circle cx="73.7" cy="106.7" r=".74"/>
<circle cx="122" cy="116.6" r=".49"/>
<circle cx="122" cy="106.7" r=".74"/>
<circle cx="160.1" cy="111.8" r=".74"/>
<circle cx="251.5" cy="101.6" r=".74"/>
<circle cx="254.1" cy="101.6" r=".74"/>
<circle cx="109.3" cy="121.9" r=".74"/>
<circle cx="122" cy="122.2" r=".49"/>
<circle cx="122" cy="137.2" r=".74"/>
<circle cx="152.5" cy="129.6" r=".74"/>
<circle cx="195.6" cy="137.2" r=".74"/>
<circle cx="223.6" cy="137.2" r=".74"/>
<circle cx="259.1" cy="127" r=".74"/>
<circle cx="289.6" cy="127" r=".74"/>
<circle cx="160.1" cy="152.4" r=".74"/>
<circle cx="207.1" cy="155" r=".49"/>
<circle cx="152.5" cy="170.2" r=".74"/>
<circle cx="190.6" cy="167.7" r=".74"/>
<circle cx="223.6" cy="167.7" r=".74"/>
<circle cx="119.4" cy="205.8" r=".74"/>
<circle cx="89" cy="233.7" r=".49"/>
<circle cx="96.6" cy="231.2" r=".49"/>
<circle cx="104.2" cy="233.7" r=".49"/>
<circle cx="35.6" cy="256.6" r=".74"/>
<circle cx="89" cy="241.3" r=".49"/>
<circle cx="96.6" cy="243.9" r=".49"/>
<circle cx="104.2" cy="241.3" r=".49"/>
<circle cx="162.6" cy="266.7" r=".74"/>
<circle cx="155" cy="284.5" r=".74"/>
</g>
<path d="M157.6 75.2v15.5M157.6 90.7h.1M157.6 189.5v15.5M157.6 205h.1M157.6 232.7v15.5M157.6 248.2h.1" fill="none" stroke="#000" stroke-width=".25" stroke-dasharray=".5 .5"/>
<path d="M67.9 38.9h.1M67.9 37.5l1.4 1.4M69.3 38.9h.1M69.3 37.5l-1.4 1.4M108.5 31.2h.1M108.5 29.8l1.7 1.4M110.2 31.2h.1M110.2 29.8l-1.7 1.4" fill="none" stroke="#000" stroke-width=".23"/>
<g font-size="4.2">
<text x="42" y="3.9">5</text>
<text x="126" y="3.9">4</text>
<text x="210" y="3.9">3</text>
<text x="293.9" y="3.9">2</text>
<text x="377.9" y="3.9">1</text>
<text x=".1" y="40.9">D</text>
<text x=".1" y="115.1">C</text>
<text x=".1" y="189.4">B</text>
<text x=".1" y="263.6">A</text>
<text x="419.9" y="263.6">A</text>
</g>
<text font-size="3.6" x="383.4" y="284.7">DEMO</text>
<g font-size="2.3">
<text x="58.5" y="17.4">USB5V</text>
<text x="78.8" y="16.4">J4</text>
<text x="85.9" y="16" transform="rotate(-90 85.9 16)">G4</text>
<text x="91" y="16" transform="rotate(-90 91 16)">G3</text>
<text x="114.4" y="17.4">USB5V</text>
<text x="87.5" y="21.6" transform="rotate(-90 87.5 21.6)">G4</text>
<text x="92.6" y="21.6" transform="rotate(-90 92.6 21.6)">G3</text>
<text x="127.1" y="21.7">D8</text>
<text x="143.6" y="19.9">5V</text>
<text x="68.2" y="24.9">A4_B9</text>
<text x="72" y="30">A5</text>
<text x="77.6" y="26.5">VBUS_1</text>
<text x="92.8" y="26.5">VBUS_2</text>
<text x="103.5" y="24.9">B4_A9</text>
<text x="103.5" y="30">B8</text>
<text x="46.3" y="32.6">DPU</text>
<text x="46.3" y="35.1">DMU</text>
<text x="72" y="32.5">A6</text>
<text x="72" y="35.1">A7</text>
<text x="77.6" y="31.6">CC1</text>
<text x="77.6" y="34.1">DP1</text>
<text x="95.3" y="31.6">SUB2</text>
<text x="96.6" y="34.1">DN2</text>
<text x="103.5" y="35.1">B6</text>
<text x="103.5" y="32.5">B7</text>
<text x="122.5" y="32.6">DMU</text>
<text x="122.5" y="35.1">DPU</text>
<text x="72" y="37.6">A8</text>
<text x="77.6" y="36.7">DN1</text>
<text x="77.6" y="39.2">SUB1</text>
<text x="96.6" y="39.2">CC2</text>
<text x="96.6" y="36.7">DP2</text>
<text x="103.5" y="37.6">B5</text>
<text x="55.5" y="45.3">R22</text>
<text x="66.9" y="42.7">A1_B12</text>
<text x="77.6" y="44.3">GND_1</text>
<text x="94.1" y="44.3">GND_2</text>
<text x="103.5" y="42.7">B1_A12</text>
<text x="119.5" y="45.3">R23</text>
<text x="257.4" y="47.9">3V3</text>
<text x="87.5" y="49.6" transform="rotate(-90 87.5 49.6)">G1</text>
<text x="92.6" y="49.6" transform="rotate(-90 92.6 49.6)">G2</text>
<text x="85.9" y="55.2" transform="rotate(-90 85.9 55.2)">G1</text>
<text x="91" y="55.2" transform="rotate(-90 91 55.2)">G2</text>
<text x="261" y="58">C27</text>
<text x="269.3" y="58">C28</text>
<text x="288.9" y="62.1">U7</text>
<text x="103.7" y="71.9" transform="rotate(-90 103.7 71.9)">6</text>
<text x="149.2" y="67.2">U6A</text>
<text x="282.8" y="68.1">15</text>
<text x="282.8" y="70.6">16</text>
<text x="288.4" y="69.7">V5</text>
<text x="304.9" y="69.7">DM1</text>
<text x="311.8" y="68.1">9</text>
<text x="311.8" y="70.6">10</text>
<text x="328.3" y="68.1">DM1</text>
<text x="328.3" y="70.7">DP1</text>
<text x="361.3" y="69.5">DM1</text>
<text x="89" y="75.8">D9</text>
<text x="144.4" y="75.7">8</text>
<text x="148.7" y="75.3">D+</text>
<text x="160.4" y="73.3">HSD1+</text>
<text x="169.5" y="73.2">1</text>
<text x="231.2" y="75.8">R24</text>
<text x="269.8" y="75.7">DMU</text>
<text x="282.8" y="75.7">11</text>
<text x="288.4" y="77.3">DMU</text>
<text x="288.4" y="72.2">VDD33</text>
<text x="304.9" y="77.3">DM2</text>
<text x="304.9" y="72.2">DP1</text>
<text x="311.8" y="75.7">7</text>
<text x="328.3" y="75.7">DM2</text>
<text x="361.3" y="72">DP1</text>
<text x="33.6" y="79.6">INPUT_P</text>
<text x="59" y="78.1">INPUT_P</text>
<text x="91" y="78.2">2</text>
<text x="116.2" y="78.2">4</text>
<text x="160.4" y="78.4">HSD2+</text>
<text x="160.4" y="83.4">HSD1-</text>
<text x="169.5" y="83.3">2</text>
<text x="169.5" y="78.2">3</text>
<text x="201.3" y="78.1">MUX_P</text>
<text x="231.2" y="78.4">R25</text>
<text x="269.8" y="78.3">DPU</text>
<text x="282.8" y="78.2">12</text>
<text x="282.8" y="80.8">13</text>
<text x="288.4" y="79.8">DPU</text>
<text x="288.4" y="82.4">RESET#/CDP</text>
<text x="304.9" y="79.8">DP2</text>
<text x="311.8" y="83.3">5</text>
<text x="311.8" y="78.2">8</text>
<text x="328.3" y="78.3">DP2</text>
<text x="33.6" y="87.2">INPUT_N</text>
<text x="59" y="85.7">INPUT_N</text>
<text x="91" y="85.9">1</text>
<text x="116.2" y="85.9">3</text>
<text x="144.4" y="85.9">7</text>
<text x="148.9" y="85.7">D-</text>
<text x="160.4" y="88.5">HSD2-</text>
<text x="169.5" y="88.4">4</text>
<text x="201.3" y="88.2">MUX_N</text>
<text x="249" y="86">Y3</text>
<text x="267.3" y="85.9">XO</text>
<text x="267.3" y="88.4">XI</text>
<text x="284.1" y="85.9">1</text>
<text x="284.1" y="88.4">2</text>
<text x="288.4" y="87.5">XO</text>
<text x="304.9" y="84.9">DM3</text>
<text x="304.9" y="87.5">DP3</text>
<text x="311.8" y="85.9">6</text>
<text x="361.3" y="87.2">DP3</text>
<text x="361.3" y="84.7">DM3</text>
<text x="103.7" y="94.5" transform="rotate(-90 103.7 94.5)">5</text>
<text x="144.4" y="93.5">6</text>
<text x="144.4" y="90.9">9</text>
<text x="147.7" y="93.6">~OE</text>
<text x="148.9" y="90.8">S</text>
<text x="154.3" y="93.3">LOGIC</text>
<text x="238.9" y="93.6">C29</text>
<text x="264.3" y="93.6">C30</text>
<text x="272.4" y="93.5">PANG</text>
<text x="282.8" y="93.5">14</text>
<text x="288.4" y="90">XI</text>
<text x="288.4" y="95.1">PGANG</text>
<text x="304.9" y="92.5">DM4</text>
<text x="304.9" y="95.1">DP4</text>
<text x="311.8" y="90.9">3</text>
<text x="311.8" y="93.5">4</text>
<text x="328.3" y="91">DM4</text>
<text x="328.3" y="93.5">DP4</text>
<text x="282.8" y="96">17</text>
<text x="288.4" y="97.6">GND</text>
<text x="35.9" y="107.6">CTR_UC</text>
<text x="56.5" y="106">CTR_UC</text>
<text x="99.1" y="106.3">R72</text>
<text x="158.3" y="106.3">3V3</text>
<text x="277" y="108.8">R26</text>
<text x="304.9" y="108.8">D10</text>
<text x="317.6" y="110.1">3V3</text>
<text x="86.4" y="116.5">USB5V</text>
<text x="127.1" y="116.5">Q13</text>
<text x="147.4" y="119">C31</text>
<text x="159.6" y="115.1" transform="rotate(-90 159.6 115.1)">10</text>
<text x="162.7" y="116.5">U6B</text>
<text x="94.1" y="121.5">R73</text>
<text x="256.6" y="121">DC_5V</text>
<text x="287.9" y="121.5">3V3</text>
<text x="111.8" y="126.6">R74</text>
<text x="159.6" y="127.5" transform="rotate(-90 159.6 127.5)">5</text>
<text x="254.1" y="131.7">C32</text>
<text x="284.6" y="131.7">C33</text>
<text x="206.3" y="136.7">CANH</text>
<text x="268.8" y="143" transform="rotate(-90 268.8 143)">3</text>
<text x="278.9" y="143" transform="rotate(-90 278.9 143)">5</text>
<text x="287.1" y="141.9">U8</text>
<text x="158.3" y="146.9">3V3</text>
<text x="205.8" y="149.5">J5</text>
<text x="216.5" y="144.4">R28</text>
<text x="233.3" y="149.4">2</text>
<text x="241.4" y="146.9">L2</text>
<text x="248.2" y="149.4">1</text>
<text x="258.7" y="149.4">7</text>
<text x="267.8" y="148.2">VCC</text>
<text x="277.5" y="148">VIO</text>
<text x="288.9" y="149.4">1</text>
<text x="305.4" y="149.2">CAN_TX</text>
<text x="159.6" y="155.7" transform="rotate(-90 159.6 155.7)">10</text>
<text x="210.1" y="151.9">1</text>
<text x="210.1" y="154.4">2</text>
<text x="263" y="151">CANH</text>
<text x="282" y="153.5">RXD</text>
<text x="282" y="151">TXD</text>
<text x="288.9" y="151.9">4</text>
<text x="305.4" y="151.7">CAN_RX</text>
<text x="147.4" y="159.6">C34</text>
<text x="162.7" y="157.1">U9B</text>
<text x="233.3" y="157">4</text>
<text x="248.2" y="157">3</text>
<text x="258.7" y="157">6</text>
<text x="263" y="158.6">CANL</text>
<text x="275.5" y="161.3" transform="rotate(-90 275.5 161.3)">GND</text>
<text x="280.8" y="158.6">STBY</text>
<text x="288.9" y="157">8</text>
<text x="206.3" y="167.2">CANL</text>
<text x="273.9" y="165.6" transform="rotate(-90 273.9 165.6)">2</text>
<text x="298.5" y="162.2">R29</text>
<text x="159.6" y="168.2" transform="rotate(-90 159.6 168.2)">5</text>
<text x="149.2" y="181.5">U9A</text>
<text x="56.5" y="191.4">CAN0_TX_USB_DP</text>
<text x="87" y="189.8">CAN0_TX_USB_DP</text>
<text x="144.4" y="190">8</text>
<text x="148.7" y="189.6">D+</text>
<text x="160.4" y="187.6">HSD1+</text>
<text x="169.5" y="187.5">1</text>
<text x="178.4" y="187.3">CAN_TX</text>
<text x="160.4" y="192.7">HSD2+</text>
<text x="160.4" y="197.7">HSD1-</text>
<text x="169.5" y="197.6">2</text>
<text x="169.5" y="192.5">3</text>
<text x="178.4" y="192.6">DP4</text>
<text x="178.4" y="197.4">CAN_RX</text>
<text x="56.5" y="201.5">CAN0_RX_USB_DM</text>
<text x="87" y="200">CAN0_RX_USB_DM</text>
<text x="144.4" y="200.2">7</text>
<text x="148.9" y="200">D-</text>
<text x="160.4" y="202.8">HSD2-</text>
<text x="169.5" y="202.7">4</text>
<text x="178.4" y="202.7">DM4</text>
<text x="124.5" y="205.4">R75</text>
<text x="144.4" y="207.8">6</text>
<text x="144.4" y="205.2">9</text>
<text x="147.7" y="207.9">~OE</text>
<text x="148.9" y="205.1">S</text>
<text x="154.3" y="207.6">LOGIC</text>
<text x="38.2" y="212.5">DC_5V</text>
<text x="22.4" y="224.3" transform="rotate(-90 22.4 224.3)">6</text>
<text x="22.9" y="223.1">J6</text>
<text x="96.1" y="226.9" transform="rotate(-90 96.1 226.9)">6</text>
<text x="149.2" y="224.7">U10A</text>
<text x="27.3" y="228.1">1</text>
<text x="27.3" y="230.6">2</text>
<text x="27.3" y="233.2">3</text>
<text x="41.2" y="233">EXT2_EP</text>
<text x="41.2" y="230.5">EXT2_EN</text>
<text x="83.4" y="233.2">2</text>
<text x="83.9" y="230.8">D11</text>
<text x="108.5" y="233.2">4</text>
<text x="122.5" y="233">EXT2_P</text>
<text x="144.4" y="233.2">8</text>
<text x="148.7" y="232.8">D+</text>
<text x="160.4" y="230.8">HSD1+</text>
<text x="169.5" y="230.6">1</text>
<text x="27.3" y="235.7">4</text>
<text x="27.3" y="238.3">5</text>
<text x="160.4" y="235.8">HSD2+</text>
<text x="169.5" y="235.7">3</text>
<text x="198.7" y="235.8">DP2</text>
<text x="22.4" y="244.4" transform="rotate(-90 22.4 244.4)">7</text>
<text x="83.4" y="240.8">1</text>
<text x="108.5" y="240.8">3</text>
<text x="122.5" y="243.2">EXT2_N</text>
<text x="144.4" y="243.3">7</text>
<text x="148.9" y="243.2">D-</text>
<text x="160.4" y="240.9">HSD1-</text>
<text x="160.4" y="246">HSD2-</text>
<text x="169.5" y="240.8">2</text>
<text x="169.5" y="245.9">4</text>
<text x="198.7" y="245.9">DM2</text>
<text x="27.8" y="248.5">FB4</text>
<text x="96.1" y="249.5" transform="rotate(-90 96.1 249.5)">5</text>
<text x="124.5" y="248.5">R76</text>
<text x="144.4" y="251">6</text>
<text x="144.4" y="248.4">9</text>
<text x="147.7" y="251.1">~OE</text>
<text x="148.9" y="248.3">S</text>
<text x="154.3" y="250.8">LOGIC</text>
<text x="160.9" y="261.2">3V3</text>
<text x="150" y="273.9">C35</text>
<text x="162.1" y="270" transform="rotate(-90 162.1 270)">10</text>
<text x="165.2" y="271.4">U10B</text>
<text x="369.2" y="281.3">Design Name:</text>
<text x="162.1" y="282.5" transform="rotate(-90 162.1 282.5)">5</text>
<text x="368.4" y="289.4">Rev</text>
<text x="369.4" y="291.9">1.0</text>
<text x="377.6" y="288.9">Page Name:</text>
<text x="386.9" y="291.8">PAGE1</text>
<text x="413.6" y="289.1">Size</text>
<text x="414.4" y="292.5">A3</text>
<text x="343.5" y="296.5">Date:</text>
<text x="353.7" y="296.5">Tuesday, July 21, 2026</text>
<text x="394.6" y="296.5">Sheet</text>
<text x="404.7" y="296.5">4</text>
<text x="411.1" y="296.5">of</text>
<text x="416.2" y="296.5">6</text>
</g>
<g font-size="1.8">
<text x="127.1" y="31.2">SS14</text>
<text x="54.4" y="52.5">5.1K</text>
<text x="119.5" y="52.5">5.1K</text>
<text x="68.7" y="55">TYPE-C_16P</text>
<text x="260.2" y="62.7">10uF</text>
<text x="269.3" y="62.7">100nF</text>
<text x="294.7" y="67.7">CH334P</text>
<text x="241.4" y="75.4">0R</text>
<text x="241.4" y="77.9">0R</text>
<text x="83.9" y="93.1">ICMEF112P900MFR</text>
<text x="254.1" y="95.7">12Mhz</text>
<text x="151" y="99.2">TS3USB221</text>
<text x="238.8" y="98.2">12pF</text>
<text x="264.2" y="98.2">12pF</text>
<text x="106.8" y="105.8">10K</text>
<text x="284.6" y="108.4">1K</text>
<text x="304.4" y="110.9">LED</text>
<text x="127.1" y="123.6">2N7002</text>
<text x="144.9" y="123.6">100nF</text>
<text x="96.6" y="126.2">1K</text>
<text x="162.6" y="126.2">TS3USB221</text>
<text x="111.8" y="133.8">10K</text>
<text x="251.5" y="136.3">100nF</text>
<text x="282" y="136.3">100nF</text>
<text x="215.7" y="149">120R</text>
<text x="268.6" y="154.1">SIT1044QTK/3</text>
<text x="203.3" y="160.2">header_2</text>
<text x="237.8" y="159.2">120R/100MHz</text>
<text x="144.9" y="164.3">100nF</text>
<text x="162.6" y="166.8">TS3USB221</text>
<text x="298.3" y="166.8">10K</text>
<text x="127.1" y="210">1K</text>
<text x="151" y="213.5">TS3USB221</text>
<text x="21.4" y="245.5">CON5</text>
<text x="29.5" y="250.6">FB</text>
<text x="76.3" y="248.1">ICMEF112P900MFR</text>
<text x="127.1" y="253.2">1K</text>
<text x="151" y="256.7">TS3USB221</text>
<text x="147.4" y="278.6">100nF</text>
<text x="165.2" y="281.1">TS3USB221</text>
</g>
</svg>
